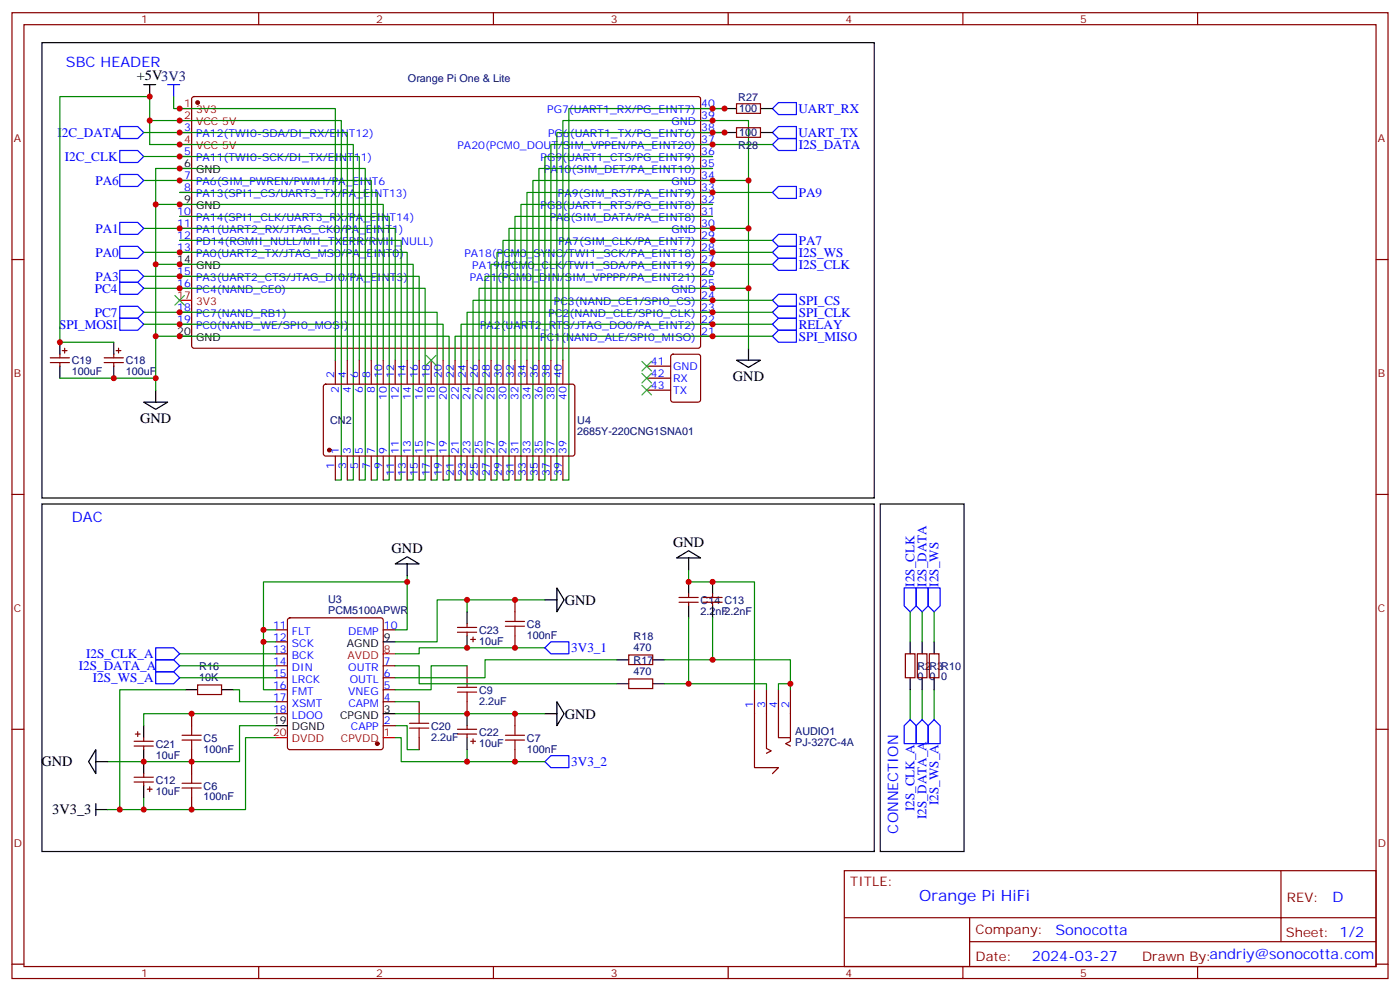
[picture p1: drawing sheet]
<svg xmlns="http://www.w3.org/2000/svg" width="412mm" height="292mm" viewBox="0 0 412 292" stroke-linecap="round" stroke-linejoin="round" font-family="sans-serif">
<g fill="none" stroke="#870000" stroke-width=".35">
<path d="M3.5 3.7h405.4v284.4h-405.4zM7.1 7.3h398.2v277.3h-398.2zM76.2 3.7v3.6M145.3 3.7v3.6M214.5 3.7v3.6M283.6 3.7v3.6M352.8 3.7v3.6M52.9 39h3.5M56.7 28.6l.4-.2 148.8 .1 .5 .6-.1 73-.6 .4h-148.8l-.5-.7v-72.7zM206.4 39h3.5M206.4 35.5h3.5M206.4 32h3.5"/>
<path d="M217 30.6h7v2.8h-7zM217 37.6h7v2.8h-7zM52.9 46.1h3.5M52.9 53.1h3.5M52.9 56.7h3.5M206.4 46.1h3.5M206.4 53.1h3.5M206.4 56.7h3.5M206.4 49.6h3.5M206.4 42.5h3.5M3.5 76.4h3.6M52.9 63.7h3.5"/>
<path d="M52.9 67.2h3.5M52.9 70.8h3.5M52.9 74.3h3.5M206.4 63.7h3.5M206.4 67.2h3.5M206.4 70.8h3.5M206.4 74.3h3.5M206.4 77.8h3.5M206.4 60.2h3.5M405.3 76.4h3.6M52.9 81.4h3.5M52.9 84.9h3.5"/>
<path d="M52.9 91.9h3.5M52.9 95.5h3.5M206.4 81.4h3.5M206.4 84.9h3.5M206.4 91.9h3.5M206.4 95.5h3.5M206.4 99h3.5M206.4 88.4h3.5M14.8 105.3h5.7M14.8 106.8h5.7M17.6 104.3v1M17.6 106.8v1"/>
<path d="M18.3 103.2h1.5M19 102.5v1.4M30.7 105.3h5.6M30.7 106.8h5.6M33.5 104.3v1M33.5 106.8v1M34.2 103.2h1.4M34.9 102.5v1.4M95.5 113.3l.5-.2 72.9 .1 .4 .6v20l-.7 .5-72.9-.1-.5-.6v-19.8zM98.8 106v7.1M102.3 106v7.1M105.8 106v7.1"/>
<path d="M109.4 106v7.1M112.9 106v7.1M116.4 106v7.1M119.9 106v7.1M123.5 106v7.1M127 106v7.1M130.5 106v7.1M134.1 106v7.1M137.6 106v7.1M141.1 106v7.1M144.6 106v7.1M148.2 106v7.1"/>
<path d="M151.7 106v7.1M155.2 106v7.1M158.7 106v7.1M162.3 106v7.1M165.8 106v7.1M190.5 107.8h7.1M190.5 111.3h7.1M190.5 114.9h7.1M197.8 104.5l.5-.2h7.4l.6 .4 .1 13-.5 .6-7.6 .1-.7-.5v-12.9zM98.8 134.3v7M102.3 134.3v7M105.8 134.3v7"/>
<path d="M109.4 134.3v7M112.9 134.3v7M116.4 134.3v7M119.9 134.3v7M123.5 134.3v7M127 134.3v7M130.5 134.3v7M134.1 134.3v7M137.6 134.3v7M141.1 134.3v7M144.6 134.3v7M148.2 134.3v7"/>
<path d="M151.7 134.3v7M155.2 134.3v7M158.7 134.3v7M162.3 134.3v7M165.8 134.3v7M3.5 145.6h3.6M405.3 145.6h3.6M151.7 176.6v3.5M200 177.3h5.7M200 175.9h5.7M202.8 174.8v1.1M202.8 177.3v1.1"/>
<path d="M207.1 177.3h5.6M207.1 175.9h5.6M209.9 174.8v1.1M209.9 177.3v1.1M81.1 199.5h3.6M81.1 196h3.6M81.1 185.4h3.6M81.1 188.9h3.6M81.1 192.5h3.6M84.9 182.1l.5-.2h26.8l.5 .2 .2 .5v37.4l-.2 .5-.5 .2h-26.8l-.5-.2-.2-.5v-37.4zM112.9 199.5h3.5M112.9 196h3.5"/>
<path d="M112.9 185.4h3.5M134.8 186.1h5.6M134.8 184.7h5.6M137.6 183.7v1M137.6 186.1v1.1M137.6 196v3.5M138.6 188.2h1.5M139.3 187.5v1.4M151.7 187.2v3.5M185.2 199.9h7.1v2.8h-7.1zM185.2 192.8h7.1v2.9h-7.1zM266.7 192.5h2.8v7h-2.8z"/>
<path d="M270.2 192.5h2.8v7h-2.8zM273.8 192.5h2.8v7h-2.8zM3.5 214.7h3.6M39.5 218.2h5.7M39.5 219.6h5.7M39.9 216.1h1.4M40.6 215.4v1.4M42.3 217.2v1M42.3 219.6v1.1M56.4 210.1v3.5M58.2 201.6h7.1v2.9h-7.1zM81.1 206.6h3.6"/>
<path d="M81.1 203.1h3.6M81.1 210.1h3.6M112.9 213.6h3.5M112.9 206.6h3.5M112.9 203.1h3.5M123.5 206.6v3.5M123.5 217.2v3.5M134.8 214.7h5.6M134.8 216.1h5.6M137.6 206.6v3.5M137.6 213.6v1.1M137.6 216.1v1.1"/>
<path d="M138.6 218.2h1.5M139.3 217.5v1.4M151.7 210.1v3.5M222.2 203.1v22.9h7.1l-1.8 1.8M225.8 203.1v17.2l1.4 .8-1.4 .7M229.3 203.1v14.1h3.5M232.8 203.1v15.1l-1.4 .7 1.4 .7M405.3 214.7h3.6M39.5 230.2h5.7M39.5 228.8h5.7M42.3 227.8v1M42.3 230.2v1.1"/>
<path d="M43.4 232.3h1.4M44.1 231.6v1.4M56.4 220.7v7.1M56.4 234.8v3.5M151.7 220.7v3.5M248.7 256.3h156.6v28.3h-156.6zM377.3 256.4v20.8M248.7 270.2h156.5M285.6 277.2h119.6M285.6 270.2v14.1M3.5 283.8h3.6M76.2 284.6v3.5"/>
<path d="M145.3 284.6v3.5M214.5 284.6v3.5M283.6 284.6v3.5M352.8 284.6v3.5M405.3 283.8h3.6"/>
</g>
<g fill="#870000" stroke="#870000" stroke-width=".35">
<circle cx="58.2" cy="30.2" r=".53"/>
<circle cx="97" cy="132.5" r=".53"/>
<circle cx="111.1" cy="218.9" r=".53"/>
</g>
<path d="M52.9 32h3.5M52.9 35.5h3.5M52.9 42.5h3.5M52.9 88.4h3.5M112.9 192.5h3.5M81.1 217.2h3.6M112.9 217.2h3.5" fill="none" stroke="#f00" stroke-width=".35"/>
<g fill="none" stroke="#000" stroke-width=".35">
<path d="M12.3 12.6h245.2v134h-245.2zM42.3 24.9h3.6M44.1 24.9v3.5M213.4 32h3.6M213.4 39h3.6M224 32h3.5M224 39h3.5M52.9 49.6h3.5M52.9 60.2h3.5M52.9 77.8h3.5M52.9 99h3.5M17.6 100.8v3.5"/>
<path d="M17.6 107.8v3.5M33.5 100.8v3.5M33.5 107.8v3.5M42.3 118.4h7.1l-3.5 2.1zM45.9 114.9v3.5M217 106h7l-3.5 2.2zM220.5 102.5v3.5M12.3 148.4h245.2v102.3h-245.2zM259.3 148.4h24.7v102.3h-24.7zM116.4 166l3.5-2.1 3.6 2.1zM119.9 166v3.5M160.5 176.6h3.5"/>
<path d="M164 173.1l2.2 3.5-2.2 3.5zM199.3 164.3l3.5-2.2 3.6 2.2zM202.8 164.3v3.5M202.8 171.3v3.5M202.8 178.4v3.5M209.9 171.3v3.5M209.9 178.4v3.5M112.9 188.9h3.5M137.6 180.1v3.6M137.6 187.2v3.5M181.7 194.2h3.5M192.3 194.2h3.5"/>
<path d="M268.1 188.9v3.6M268.1 199.5v3.6M271.6 188.9v3.6M271.6 199.5v3.6M275.2 188.9v3.6M275.2 199.5v3.6M42.3 213.6v3.6M54.7 203.1h3.5M65.3 203.1h3.5M81.1 213.6h3.6M112.9 210.1h3.5M137.6 210.1v3.5"/>
<path d="M137.6 217.2v3.5M160.5 210.1h3.5M164 206.6l2.2 3.5-2.2 3.5zM181.7 201.3h3.5M192.3 201.3h3.5M28.2 220.7v7.1l-2.1-3.6zM28.2 238.3h3.5M28.2 236.6v3.5M28.2 224.2h3.5M42.3 220.7v7.1M42.3 231.3v3.5"/>
</g>
<g fill="none" stroke="#00f" stroke-width=".35">
<path d="M35.3 37.3h5.3l1.7 1.7-1.7 1.8h-5.3zM49.4 24.9h3.5M51.2 24.9v3.5M229.3 30.2h5.3v3.5h-5.3l-1.8-1.7zM229.3 37.3h5.3v3.5h-5.3l-1.8-1.8zM35.3 44.3h5.3l1.7 1.8-1.7 1.7h-5.3zM35.3 51.4h5.3l1.7 1.7-1.7 1.8h-5.3zM227.5 42.5l1.8-1.7h5.3v3.5h-5.3zM227.5 56.7l1.8-1.8h5.3v3.5h-5.3zM35.3 72.5h5.3l1.7 1.8-1.7 1.8h-5.3zM35.3 65.5h5.3l1.7 1.7-1.7 1.8h-5.3zM35.3 79.6h5.3l1.7 1.8-1.7 1.7h-5.3z"/>
<path d="M227.5 74.3l1.8-1.8h5.3v3.6h-5.3zM227.5 77.8l1.8-1.7h5.3v3.5h-5.3zM227.5 70.8l1.8-1.8h5.3v3.5h-5.3zM35.3 93.7h5.3l1.7 1.8-1.7 1.7h-5.3zM35.3 83.1h5.3l1.7 1.8-1.7 1.7h-5.3zM35.3 90.2h5.3l1.7 1.7-1.7 1.8h-5.3zM227.5 88.4l1.8-1.8h5.3v3.6h-5.3zM227.5 91.9l1.8-1.7h5.3v3.5h-5.3zM227.5 99l1.8-1.8h5.3v3.6h-5.3zM227.5 95.5l1.8-1.8h5.3v3.5h-5.3zM266.3 173.1h3.6v5.3l-1.8 1.7-1.8-1.7zM269.9 173.1h3.5v5.3l-1.8 1.7-1.7-1.7z"/>
<path d="M273.4 173.1h3.5v5.3l-1.7 1.7-1.8-1.7zM45.9 190.7h5.3l1.7 1.8-1.7 1.7h-5.3zM45.9 197.8h5.3l1.7 1.7-1.7 1.8h-5.3zM45.9 194.2h5.3l1.7 1.8-1.7 1.8h-5.3zM160.5 190.7l1.8-1.8h5.3v3.6h-5.3zM268.1 211.9l1.8 1.7v5.3h-3.6v-5.3zM271.6 211.9l1.8 1.7v5.3h-3.5v-5.3zM275.2 211.9l1.7 1.7v5.3h-3.5v-5.3zM160.5 224.2l1.8-1.7h5.3v3.5h-5.3z"/>
</g>
<path d="M51.5 87l2.8 2.8M54.3 87l-2.8 2.8M125.6 104.6l2.8 2.9M128.4 104.6l-2.8 2.9M189.1 106.4l2.8 2.8M189.1 109.9l2.8 2.8M189.1 113.5l2.8 2.8M191.9 106.4l-2.8 2.8M191.9 109.9l-2.8 2.8M191.9 113.5l-2.8 2.8" fill="none" stroke="#3c3" stroke-width=".35"/>
<g fill="none" stroke="#008700" stroke-width=".35">
<path d="M42.3 39h60v67M44.1 35.5h56.4v105.8h-1.7M44.1 35.5v7h60v98.8h-1.8M44.1 35.5v-7.1h-26.5v72.4h15.9M51.2 28.4v3.6h47.6v74M209.9 39h3.5h-49.4v102.3h-1.7M209.9 32h3.5h-45.8v109.3h-1.8M42.3 46.1h63.5v59.9M42.3 53.1h67.1v52.9M52.9 56.7h58.2v84.6h-1.7M209.9 49.6h-51.2v56.4M209.9 46.1h-49.4v95.2h-1.8"/>
<path d="M220.5 53.1h-63.5v88.2h-1.8M227.5 42.5h-65.2v63.5M227.5 56.7h-72.3v49.3M42.3 67.2h74.1v38.8M42.3 74.3h77.6v31.7M45.9 60.2v-10.6h61.7v91.7h-1.8M45.9 60.2h67v45.8M45.9 77.8h75.8v63.5h-1.8M45.9 77.8v21.2h86.4v42.3h-1.8M45.9 60.2v17.6M52.9 63.7h61.8v77.6h-1.8M52.9 70.8h65.3v70.5h-1.8"/>
<path d="M209.9 63.7h-58.2v42.3M209.9 60.2h-56.4v81.1h-1.8M220.5 67.2h-70.6v74.1h-1.7M227.5 74.3h-81.1v67h-1.8M227.5 77.8h-82.9v28.2M227.5 70.8h-79.3v35.2M42.3 95.5h88.2v10.5M42.3 81.4h81.2v24.6M42.3 84.9h82.9v56.4h-1.7M42.3 91.9h86.5v49.4h-1.8M45.9 99v15.9M209.9 81.4h-67v59.9h-1.8"/>
<path d="M220.5 84.9h-79.4v21.1M227.5 88.4h-88.2v52.9h-1.7M227.5 91.9h-89.9v14.1M227.5 95.5h-91.7v45.8h-1.7M227.5 99h-93.4v7M17.6 111.3h28.3M220.5 102.5v-67h-54.7v70.5M119.9 171.3h-42.3v14.1h3.5M119.9 169.5v15.9h-3.5M137.6 176.6v3.5M160.5 176.6h-31.7v12.3h-12.4M202.8 167.8v3.5h19.4v31.8"/>
<path d="M52.9 192.5h28.2M52.9 196h28.2M52.9 199.5h28.2M77.6 185.4v17.7h3.5M77.6 188.9h3.5M116.4 196h7.1v5.3h58.2M137.6 196h-10.6v7.1h-10.6M160.5 190.7h-37v1.8h-7.1M181.7 194.2h-38.8v5.3h-26.5M202.8 181.9v19.4h-7M209.9 194.2h22.9v8.9M209.9 181.9v12.3h-14.1"/>
<path d="M268.1 180.1v8.8M271.6 180.1v8.8M275.2 180.1v8.8M54.7 203.1h-19.4v35.2M68.8 203.1h1.8v3.5h10.5M81.1 217.2h-8.8v21.1h-40.6M81.1 213.6h-10.5v10.6h-38.9M81.1 210.1h-38.8v3.5M116.4 213.6h3.5v7.1h3.6M116.4 217.2h1.8v7h42.3M116.4 210.1h44.1M116.4 206.6h7.1"/>
<path d="M202.8 201.3h23v1.8M232.8 201.3h-3.5v1.8M268.1 203.1v8.8M271.6 203.1v8.8M275.2 203.1v8.8M42.3 234.8v3.5M137.6 220.7v3.5"/>
</g>
<g fill="none" stroke="#a10000" stroke-width=".35">
<path d="M137.6 199.5v2.9M148.9 184.4h5.6M148.9 183h5.6M151.7 180.1v2.9M151.7 184.4v2.8M53.6 217.9h5.7M53.6 216.5h5.7M56.4 213.6v2.9M56.4 217.9v2.8M120.6 212.9h5.7M120.6 214.3h5.7M123.5 210.1v2.8"/>
<path d="M123.5 214.3v2.9M134.8 202.4h5.6M134.8 203.8h5.6M137.6 203.8v2.8M148.9 217.9h5.6M148.9 216.5h5.6M151.7 213.6v2.9M151.7 217.9v2.8M53.6 232h5.7M53.6 230.6h5.7M56.4 227.8v2.8M56.4 232v2.8"/>
</g>
<g fill="#c00">
<circle cx="52.9" cy="39" r=".88"/>
<circle cx="52.9" cy="46.1" r=".88"/>
<circle cx="52.9" cy="60.2" r=".88"/>
<circle cx="52.9" cy="95.5" r=".88"/>
<circle cx="209.9" cy="99" r=".88"/>
<circle cx="209.9" cy="91.9" r=".88"/>
<circle cx="209.9" cy="84.9" r=".88"/>
<circle cx="209.9" cy="77.8" r=".88"/>
<circle cx="209.9" cy="42.5" r=".88"/>
<circle cx="209.9" cy="35.5" r=".88"/>
<circle cx="52.9" cy="35.5" r=".88"/>
<circle cx="52.9" cy="42.5" r=".88"/>
<circle cx="52.9" cy="49.6" r=".88"/>
<circle cx="52.9" cy="77.8" r=".88"/>
<circle cx="52.9" cy="99" r=".88"/>
<circle cx="209.9" cy="88.4" r=".88"/>
<circle cx="209.9" cy="74.3" r=".88"/>
<circle cx="209.9" cy="67.2" r=".88"/>
<circle cx="209.9" cy="53.1" r=".88"/>
<circle cx="52.9" cy="74.3" r=".88"/>
<circle cx="52.9" cy="67.2" r=".88"/>
<circle cx="52.9" cy="81.4" r=".88"/>
<circle cx="45.9" cy="77.8" r=".88"/>
<circle cx="45.9" cy="60.2" r=".88"/>
<circle cx="220.5" cy="84.9" r=".88"/>
<circle cx="220.5" cy="67.2" r=".88"/>
<circle cx="220.5" cy="53.1" r=".88"/>
<circle cx="44.1" cy="35.5" r=".88"/>
<circle cx="52.9" cy="53.1" r=".88"/>
<circle cx="52.9" cy="84.9" r=".88"/>
<circle cx="52.9" cy="91.9" r=".88"/>
<circle cx="52.9" cy="32" r=".88"/>
<circle cx="209.9" cy="56.7" r=".88"/>
<circle cx="45.9" cy="99" r=".88"/>
<circle cx="45.9" cy="111.3" r=".88"/>
<circle cx="33.5" cy="111.3" r=".88"/>
<circle cx="17.6" cy="100.8" r=".88"/>
<circle cx="44.1" cy="28.4" r=".88"/>
<circle cx="209.9" cy="39" r=".88"/>
<circle cx="213.4" cy="39" r=".88"/>
<circle cx="209.9" cy="32" r=".88"/>
<circle cx="213.4" cy="32" r=".88"/>
<circle cx="209.9" cy="95.5" r=".88"/>
<circle cx="209.9" cy="70.8" r=".88"/>
<circle cx="232.8" cy="201.3" r=".88"/>
<circle cx="209.9" cy="171.3" r=".88"/>
<circle cx="202.8" cy="171.3" r=".88"/>
<circle cx="35.3" cy="238.3" r=".88"/>
<circle cx="151.7" cy="176.6" r=".88"/>
<circle cx="151.7" cy="190.7" r=".88"/>
<circle cx="151.7" cy="210.1" r=".88"/>
<circle cx="151.7" cy="224.2" r=".88"/>
<circle cx="137.6" cy="176.6" r=".88"/>
<circle cx="137.6" cy="224.2" r=".88"/>
<circle cx="137.6" cy="190.7" r=".88"/>
<circle cx="42.3" cy="238.3" r=".88"/>
<circle cx="56.4" cy="238.3" r=".88"/>
<circle cx="56.4" cy="210.1" r=".88"/>
<circle cx="56.4" cy="224.2" r=".88"/>
<circle cx="77.6" cy="185.4" r=".88"/>
<circle cx="77.6" cy="188.9" r=".88"/>
<circle cx="119.9" cy="171.3" r=".88"/>
<circle cx="137.6" cy="210.1" r=".88"/>
<circle cx="42.3" cy="224.2" r=".88"/>
<circle cx="202.8" cy="201.3" r=".88"/>
<circle cx="209.9" cy="194.2" r=".88"/>
</g>
<text font-size="4.6" fill="#00f" x="270.8" y="265.4">Orange Pi HiFi</text>
<g font-size="4.2" fill="#00f">
<text x="19.4" y="19.6">SBC HEADER</text>
<text x="21.2" y="153.7">DAC</text>
<text x="264.6" y="245.4" transform="rotate(-90 264.6 245.4)">CONNECTION</text>
<text x="392.5" y="265.6">D</text>
<text x="310.9" y="275.2">Sonocotta</text>
<text x="304" y="283">2024-03-27</text>
</g>
<g font-size="4.2">
<text x="40.3" y="23.7">+5V3V3</text>
<text x="215.9" y="112.1">GND</text>
<text x="41.3" y="124.5">GND</text>
<text x="198.3" y="161.1">GND</text>
<text x="115.4" y="162.8">GND</text>
<text x="166.3" y="178">GND</text>
<text x="166.3" y="211.5">GND</text>
<text x="12.2" y="225.6">GND</text>
<text x="15.4" y="239.7">3V3_3</text>
</g>
<g font-size="3.9" fill="#00f">
<text x="235.2" y="33.2">UART_RX</text>
<text x="17" y="40.3">I2C_DATA</text>
<text x="235.2" y="40.2">UART_TX</text>
<text x="19.1" y="47.3">I2C_CLK</text>
<text x="235.3" y="43.9">I2S_DATA</text>
<text x="28.1" y="54.4">PA6</text>
<text x="235.3" y="57.9">PA9</text>
<text x="28.1" y="68.5">PA1</text>
<text x="28.1" y="75.6">PA0</text>
<text x="235.3" y="75.6">I2S_WS</text>
<text x="235.3" y="72">PA7</text>
<text x="28.1" y="82.6">PA3</text>
<text x="235.3" y="79.1">I2S_CLK</text>
<text x="27.9" y="86.1">PC4</text>
<text x="235.3" y="89.7">SPI_CS</text>
<text x="27.9" y="93.2">PC7</text>
<text x="235.3" y="93.2">SPI_CLK</text>
<text x="17.4" y="96.7">SPI_MOSI</text>
<text x="235.3" y="96.9">RELAY</text>
<text x="235.3" y="100.3">SPI_MISO</text>
<text x="269.4" y="172.7" transform="rotate(-90 269.4 172.7)">I2S_CLK</text>
<text x="272.9" y="172.7" transform="rotate(-90 272.9 172.7)">I2S_DATA</text>
<text x="276.5" y="172.7" transform="rotate(-90 276.5 172.7)">I2S_WS</text>
<text x="168.3" y="191.9">3V3_1</text>
<text x="23.2" y="197.3">I2S_DATA_A</text>
<text x="25.4" y="193.7">I2S_CLK_A</text>
<text x="27.3" y="200.8">I2S_WS_A</text>
<text x="168.3" y="225.4">3V3_2</text>
<text x="269.4" y="238.9" transform="rotate(-90 269.4 238.9)">I2S_CLK_A</text>
<text x="276.4" y="237" transform="rotate(-90 276.4 237)">I2S_WS_A</text>
<text x="272.9" y="241.1" transform="rotate(-90 272.9 241.1)">I2S_DATA_A</text>
</g>
<g font-size="3.9" fill="#800">
<text x="250.5" y="260.9">TITLE:</text>
<text x="379.1" y="265.6">REV:</text>
<text x="287.4" y="275.1">Company:</text>
<text x="378.7" y="275.7">Sheet: 1/2</text>
<text x="287.4" y="282.8">Date:</text>
<text x="336.4" y="282.9">Drawn By:andriy@sonocotta.com</text>
</g>
<g font-size="3.2" fill="#800">
<text x="41.6" y="6.7">1</text>
<text x="110.8" y="6.7">2</text>
<text x="179.9" y="6.7">3</text>
<text x="249.1" y="6.7">4</text>
<text x="318.2" y="6.7">5</text>
<text x="4.1" y="41.8">A</text>
<text x="405.9" y="41.8">A</text>
<text x="4.1" y="111">B</text>
<text x="405.9" y="111">B</text>
<text x="4.1" y="180.1">C</text>
<text x="405.9" y="180.1">C</text>
<text x="4.1" y="249.3">D</text>
<text x="405.9" y="249.3">D</text>
<text x="41.6" y="287.5">1</text>
<text x="110.8" y="287.5">2</text>
<text x="179.9" y="287.5">3</text>
<text x="249.1" y="287.5">4</text>
<text x="318.2" y="287.5">5</text>
</g>
<g font-size="3.2" fill="#000080">
<text x="120.2" y="24.3">Orange Pi One &amp; Lite</text>
<text x="217.5" y="29.6">R27</text>
<text x="217.7" y="33.1">100</text>
<text x="217.7" y="40.2">100</text>
<text x="217.5" y="43.7">R28</text>
<text x="21.2" y="107.2">C19</text>
<text x="37" y="107.2">C18</text>
<text x="21.2" y="110.4">100uF</text>
<text x="37" y="110.4">100uF</text>
<text x="97.2" y="124.8">CN2</text>
<text x="170" y="124.8">U4</text>
<text x="170" y="128">2685Y-220CNG1SNA01</text>
<text x="96.7" y="177.6">U3</text>
<text x="206.4" y="177.8">C14 C13</text>
<text x="96.7" y="180.8">PCM5100APWR</text>
<text x="155.2" y="184.8">C8</text>
<text x="206.4" y="181">2.2nF2.2nF</text>
<text x="141.1" y="189.9">10uF</text>
<text x="141.1" y="186.6">C23</text>
<text x="155.2" y="188">100nF</text>
<text x="186.6" y="191.8">470</text>
<text x="186.6" y="188.5">R18</text>
<text x="58.7" y="197.4">R16</text>
<text x="186.6" y="195.6">R17</text>
<text x="270.2" y="197.2">R2</text>
<text x="273.8" y="197.2">R3R10</text>
<text x="58.7" y="200.6">10K</text>
<text x="186.6" y="198.8">470</text>
<text x="270.2" y="200.1">0</text>
<text x="273.8" y="200.1">0</text>
<text x="277.3" y="200.1">0</text>
<text x="141.1" y="207.4">2.2uF</text>
<text x="141.1" y="204.2">C9</text>
<text x="127" y="214.8">C20</text>
<text x="45.9" y="220.1">C21</text>
<text x="60" y="221.5">100nF</text>
<text x="60" y="218.3">C5</text>
<text x="127" y="218">2.2uF</text>
<text x="141.1" y="219.8">10uF</text>
<text x="141.1" y="216.6">C22</text>
<text x="155.2" y="221.5">100nF</text>
<text x="155.2" y="218.3">C7</text>
<text x="234.2" y="219.5">PJ-327C-4A</text>
<text x="234.2" y="216.2">AUDIO1</text>
<text x="45.9" y="223.4">10uF</text>
<text x="45.9" y="234">10uF</text>
<text x="45.9" y="230.7">C12</text>
<text x="60" y="232.4">C6</text>
<text x="60" y="235.6">100nF</text>
</g>
<g font-size="3.2" fill="#f00">
<text x="54.3" y="31.6">1</text>
<text x="54.3" y="35.1">2</text>
<text x="57.7" y="33.4">3V3</text>
<text x="57.7" y="36.9">VCC 5V</text>
<text x="54.3" y="42.2">4</text>
<text x="57.7" y="44">VCC 5V</text>
<text x="52.2" y="88.1">17</text>
<text x="57.7" y="89.8">3V3</text>
<text x="102.4" y="193.9">AVDD</text>
<text x="113.1" y="192.1">8</text>
<text x="80.5" y="216.8">20</text>
<text x="86" y="218.6">DVDD</text>
<text x="100.4" y="218.6">CPVDD</text>
<text x="113.1" y="216.8">1</text>
</g>
<g font-size="3.2" fill="#00f">
<text x="161.2" y="33.4">PG7(UART1_RX/PG_EINT7)</text>
<text x="206.6" y="35.1">39</text>
<text x="206.6" y="31.6">40</text>
<text x="54.3" y="38.7">3</text>
<text x="57.7" y="40.4">PA12(TWI0-SDA/DI_RX/EINT12)</text>
<text x="161.5" y="40.4">PG6(UART1_TX/PG_EINT6)</text>
<text x="197.8" y="36.9">GND</text>
<text x="206.6" y="38.7">38</text>
<text x="54.3" y="45.7">5</text>
<text x="57.7" y="47.5">PA11(TWI0-SCK/DI_TX/EINT11)</text>
<text x="134.8" y="44">PA20(PCM0_DOUT/SIM_VPPEN/PA_EINT20)</text>
<text x="159.3" y="47.5">PG9(UART1_CTS/PG_EINT9)</text>
<text x="206.6" y="45.7">36</text>
<text x="206.6" y="42.2">37</text>
<text x="54.3" y="52.8">7</text>
<text x="160.2" y="51">PA10(SIM_DET/PA_EINT10)</text>
<text x="206.6" y="52.8">34</text>
<text x="206.6" y="49.2">35</text>
<text x="54.3" y="56.3">8</text>
<text x="57.7" y="54.5">PA6(SIM_PWREN/PWM1/PA_EINT6</text>
<text x="57.7" y="58.1">PA13(SPI1_CS/UART3_TX/PA_EINT13)</text>
<text x="164.3" y="58.1">PA9(SIM_RST/PA_EINT9)</text>
<text x="197.8" y="54.5">GND</text>
<text x="206.6" y="59.8">32</text>
<text x="206.6" y="56.3">33</text>
<text x="52.2" y="63.4">10</text>
<text x="57.7" y="65.1">PA14(SPI1_CLK/UART3_RX/PA_EINT14)</text>
<text x="159.3" y="61.6">PG8(UART1_RTS/PG_EINT8)</text>
<text x="161.9" y="65.1">PA8(SIM_DATA/PA_EINT8)</text>
<text x="206.6" y="63.4">31</text>
<text x="52.2" y="66.9">11</text>
<text x="52.2" y="70.4">12</text>
<text x="57.7" y="68.7">PA1(UART2_RX/JTAG_CK0/PA_EINT1)</text>
<text x="197.8" y="68.7">GND</text>
<text x="206.6" y="70.4">29</text>
<text x="206.6" y="66.9">30</text>
<text x="52.2" y="73.9">13</text>
<text x="57.7" y="72.2">PD14(RGMII_NULL/MII_TXERR/RMII_NULL)</text>
<text x="57.7" y="75.7">PA0(UART2_TX/JTAG_MS0/PA_EINT0)</text>
<text x="136.8" y="75.7">PA18(PCM0_SYNC/TWI1_SCK/PA_EINT18)</text>
<text x="164.5" y="72.2">PA7(SIM_CLK/PA_EINT7)</text>
<text x="206.6" y="77.5">27</text>
<text x="206.6" y="73.9">28</text>
<text x="52.2" y="81">15</text>
<text x="57.7" y="82.8">PA3(UART2_CTS/JTAG_DI0/PA_EINT3)</text>
<text x="138.4" y="82.8">PA21(PCM0_DIN/SIM_VPPPP/PA_EINT21)</text>
<text x="139.1" y="79.2">PA19(PCM0_CLK/TWI1_SDA/PA_EINT19)</text>
<text x="206.6" y="81">26</text>
<text x="52.2" y="84.5">16</text>
<text x="57.7" y="86.3">PC4(NAND_CE0)</text>
<text x="163.1" y="89.8">PC3(NAND_CE1/SPI0_CS)</text>
<text x="197.8" y="86.3">GND</text>
<text x="206.6" y="88.1">24</text>
<text x="206.6" y="84.5">25</text>
<text x="52.2" y="91.6">18</text>
<text x="52.2" y="95.1">19</text>
<text x="57.7" y="93.3">PC7(NAND_RB1)</text>
<text x="161.6" y="93.3">PC2(NAND_CLE/SPI0_CLK)</text>
<text x="206.6" y="95.1">22</text>
<text x="206.6" y="91.6">23</text>
<text x="57.7" y="96.9">PC0(NAND_WE/SPI0_MOSI)</text>
<text x="141.4" y="96.9">PA2(UART2_RTS/JTAG_DO0/PA_EINT2)</text>
<text x="159.2" y="100.4">PC1(NAND_ALE/SPI0_MISO)</text>
<text x="206.6" y="98.6">21</text>
<text x="191.8" y="107.5">41</text>
<text x="98.4" y="111.3" transform="rotate(-90 98.4 111.3)">2</text>
<text x="102" y="111.3" transform="rotate(-90 102 111.3)">4</text>
<text x="105.5" y="111.3" transform="rotate(-90 105.5 111.3)">6</text>
<text x="109" y="111.3" transform="rotate(-90 109 111.3)">8</text>
<text x="112.5" y="111.3" transform="rotate(-90 112.5 111.3)">10</text>
<text x="116.1" y="111.3" transform="rotate(-90 116.1 111.3)">12</text>
<text x="119.6" y="111.3" transform="rotate(-90 119.6 111.3)">14</text>
<text x="123.1" y="111.3" transform="rotate(-90 123.1 111.3)">16</text>
<text x="126.6" y="111.3" transform="rotate(-90 126.6 111.3)">18</text>
<text x="130.2" y="111.3" transform="rotate(-90 130.2 111.3)">20</text>
<text x="133.7" y="111.3" transform="rotate(-90 133.7 111.3)">22</text>
<text x="137.2" y="111.3" transform="rotate(-90 137.2 111.3)">24</text>
<text x="140.8" y="111.3" transform="rotate(-90 140.8 111.3)">26</text>
<text x="144.3" y="111.3" transform="rotate(-90 144.3 111.3)">28</text>
<text x="147.8" y="111.3" transform="rotate(-90 147.8 111.3)">30</text>
<text x="151.3" y="111.3" transform="rotate(-90 151.3 111.3)">32</text>
<text x="154.9" y="111.3" transform="rotate(-90 154.9 111.3)">34</text>
<text x="158.4" y="111.3" transform="rotate(-90 158.4 111.3)">36</text>
<text x="161.9" y="111.3" transform="rotate(-90 161.9 111.3)">38</text>
<text x="165.5" y="111.3" transform="rotate(-90 165.5 111.3)">40</text>
<text x="191.8" y="111">42</text>
<text x="198.3" y="108.9">GND</text>
<text x="198.3" y="112.4">RX</text>
<text x="99.8" y="115.8" transform="rotate(-90 99.8 115.8)">2</text>
<text x="103.4" y="115.8" transform="rotate(-90 103.4 115.8)">4</text>
<text x="106.9" y="115.8" transform="rotate(-90 106.9 115.8)">6</text>
<text x="110.4" y="115.8" transform="rotate(-90 110.4 115.8)">8</text>
<text x="113.9" y="117.8" transform="rotate(-90 113.9 117.8)">10</text>
<text x="117.5" y="117.8" transform="rotate(-90 117.5 117.8)">12</text>
<text x="121" y="117.8" transform="rotate(-90 121 117.8)">14</text>
<text x="124.5" y="117.8" transform="rotate(-90 124.5 117.8)">16</text>
<text x="128.1" y="117.8" transform="rotate(-90 128.1 117.8)">18</text>
<text x="131.6" y="117.8" transform="rotate(-90 131.6 117.8)">20</text>
<text x="135.1" y="117.8" transform="rotate(-90 135.1 117.8)">22</text>
<text x="138.6" y="117.8" transform="rotate(-90 138.6 117.8)">24</text>
<text x="142.2" y="117.8" transform="rotate(-90 142.2 117.8)">26</text>
<text x="145.7" y="117.8" transform="rotate(-90 145.7 117.8)">28</text>
<text x="149.2" y="117.8" transform="rotate(-90 149.2 117.8)">30</text>
<text x="152.8" y="117.8" transform="rotate(-90 152.8 117.8)">32</text>
<text x="156.3" y="117.8" transform="rotate(-90 156.3 117.8)">34</text>
<text x="159.8" y="117.8" transform="rotate(-90 159.8 117.8)">36</text>
<text x="163.3" y="117.8" transform="rotate(-90 163.3 117.8)">38</text>
<text x="166.9" y="117.8" transform="rotate(-90 166.9 117.8)">40</text>
<text x="191.8" y="114.5">43</text>
<text x="198.3" y="115.9">TX</text>
<text x="99.8" y="133.6" transform="rotate(-90 99.8 133.6)">1</text>
<text x="103.4" y="133.6" transform="rotate(-90 103.4 133.6)">3</text>
<text x="106.9" y="133.6" transform="rotate(-90 106.9 133.6)">5</text>
<text x="110.4" y="133.6" transform="rotate(-90 110.4 133.6)">7</text>
<text x="113.9" y="133.6" transform="rotate(-90 113.9 133.6)">9</text>
<text x="117.5" y="133.6" transform="rotate(-90 117.5 133.6)">11</text>
<text x="121" y="133.6" transform="rotate(-90 121 133.6)">13</text>
<text x="124.5" y="133.6" transform="rotate(-90 124.5 133.6)">15</text>
<text x="128.1" y="133.6" transform="rotate(-90 128.1 133.6)">17</text>
<text x="131.6" y="133.6" transform="rotate(-90 131.6 133.6)">19</text>
<text x="135.1" y="133.6" transform="rotate(-90 135.1 133.6)">21</text>
<text x="138.6" y="133.6" transform="rotate(-90 138.6 133.6)">23</text>
<text x="142.2" y="133.6" transform="rotate(-90 142.2 133.6)">25</text>
<text x="145.7" y="133.6" transform="rotate(-90 145.7 133.6)">27</text>
<text x="149.2" y="133.6" transform="rotate(-90 149.2 133.6)">29</text>
<text x="152.8" y="133.6" transform="rotate(-90 152.8 133.6)">31</text>
<text x="156.3" y="133.6" transform="rotate(-90 156.3 133.6)">33</text>
<text x="159.8" y="133.6" transform="rotate(-90 159.8 133.6)">35</text>
<text x="163.3" y="133.6" transform="rotate(-90 163.3 133.6)">37</text>
<text x="166.9" y="133.6" transform="rotate(-90 166.9 133.6)">39</text>
<text x="98.4" y="138" transform="rotate(-90 98.4 138)">1</text>
<text x="102" y="138" transform="rotate(-90 102 138)">3</text>
<text x="105.5" y="138" transform="rotate(-90 105.5 138)">5</text>
<text x="109" y="138" transform="rotate(-90 109 138)">7</text>
<text x="112.5" y="138" transform="rotate(-90 112.5 138)">9</text>
<text x="116.1" y="140.1" transform="rotate(-90 116.1 140.1)">11</text>
<text x="119.6" y="140.1" transform="rotate(-90 119.6 140.1)">13</text>
<text x="123.1" y="140.1" transform="rotate(-90 123.1 140.1)">15</text>
<text x="126.6" y="140.1" transform="rotate(-90 126.6 140.1)">17</text>
<text x="130.2" y="140.1" transform="rotate(-90 130.2 140.1)">19</text>
<text x="133.7" y="140.1" transform="rotate(-90 133.7 140.1)">21</text>
<text x="137.2" y="140.1" transform="rotate(-90 137.2 140.1)">23</text>
<text x="140.8" y="140.1" transform="rotate(-90 140.8 140.1)">25</text>
<text x="144.3" y="140.1" transform="rotate(-90 144.3 140.1)">27</text>
<text x="147.8" y="140.1" transform="rotate(-90 147.8 140.1)">29</text>
<text x="151.3" y="140.1" transform="rotate(-90 151.3 140.1)">31</text>
<text x="154.9" y="140.1" transform="rotate(-90 154.9 140.1)">33</text>
<text x="158.4" y="140.1" transform="rotate(-90 158.4 140.1)">35</text>
<text x="161.9" y="140.1" transform="rotate(-90 161.9 140.1)">37</text>
<text x="165.5" y="140.1" transform="rotate(-90 165.5 140.1)">39</text>
<text x="80.5" y="185.1">11</text>
<text x="113.1" y="185.1">10</text>
<text x="80.5" y="188.6">12</text>
<text x="86" y="186.8">FLT</text>
<text x="86" y="190.4">SCK</text>
<text x="102.5" y="186.8">DEMP</text>
<text x="80.5" y="192.1">13</text>
<text x="80.5" y="195.7">14</text>
<text x="86" y="193.9">BCK</text>
<text x="86" y="197.4">DIN</text>
<text x="102.6" y="197.4">OUTR</text>
<text x="113.1" y="195.7">7</text>
<text x="80.5" y="199.2">15</text>
<text x="80.5" y="202.7">16</text>
<text x="86" y="200.9">LRCK</text>
<text x="103" y="200.9">OUTL</text>
<text x="113.1" y="202.7">5</text>
<text x="113.1" y="199.2">6</text>
<text x="80.5" y="206.2">17</text>
<text x="80.5" y="209.8">18</text>
<text x="86" y="204.5">FMT</text>
<text x="86" y="208">XSMT</text>
<text x="102.6" y="204.5">VNEG</text>
<text x="102.6" y="208">CAPM</text>
<text x="113.1" y="206.2">4</text>
<text x="221.9" y="208.4" transform="rotate(-90 221.9 208.4)">1</text>
<text x="225.4" y="208.4" transform="rotate(-90 225.4 208.4)">3</text>
<text x="229" y="208.4" transform="rotate(-90 229 208.4)">4</text>
<text x="232.5" y="208.4" transform="rotate(-90 232.5 208.4)">2</text>
<text x="86" y="211.5">LDOO</text>
<text x="103.4" y="215.1">CAPP</text>
<text x="113.1" y="213.3">2</text>
</g>
<g font-size="3.2">
<text x="54.3" y="49.2">6</text>
<text x="57.7" y="51">GND</text>
<text x="54.3" y="59.8">9</text>
<text x="57.7" y="61.6">GND</text>
<text x="52.2" y="77.5">14</text>
<text x="57.7" y="79.2">GND</text>
<text x="52.2" y="98.6">20</text>
<text x="57.7" y="100.4">GND</text>
<text x="102.1" y="190.4">AGND</text>
<text x="113.1" y="188.6">9</text>
<text x="113.1" y="209.8">3</text>
<text x="80.5" y="213.3">19</text>
<text x="86" y="215.1">DGND</text>
<text x="100.2" y="211.5">CPGND</text>
</g>
</svg>
